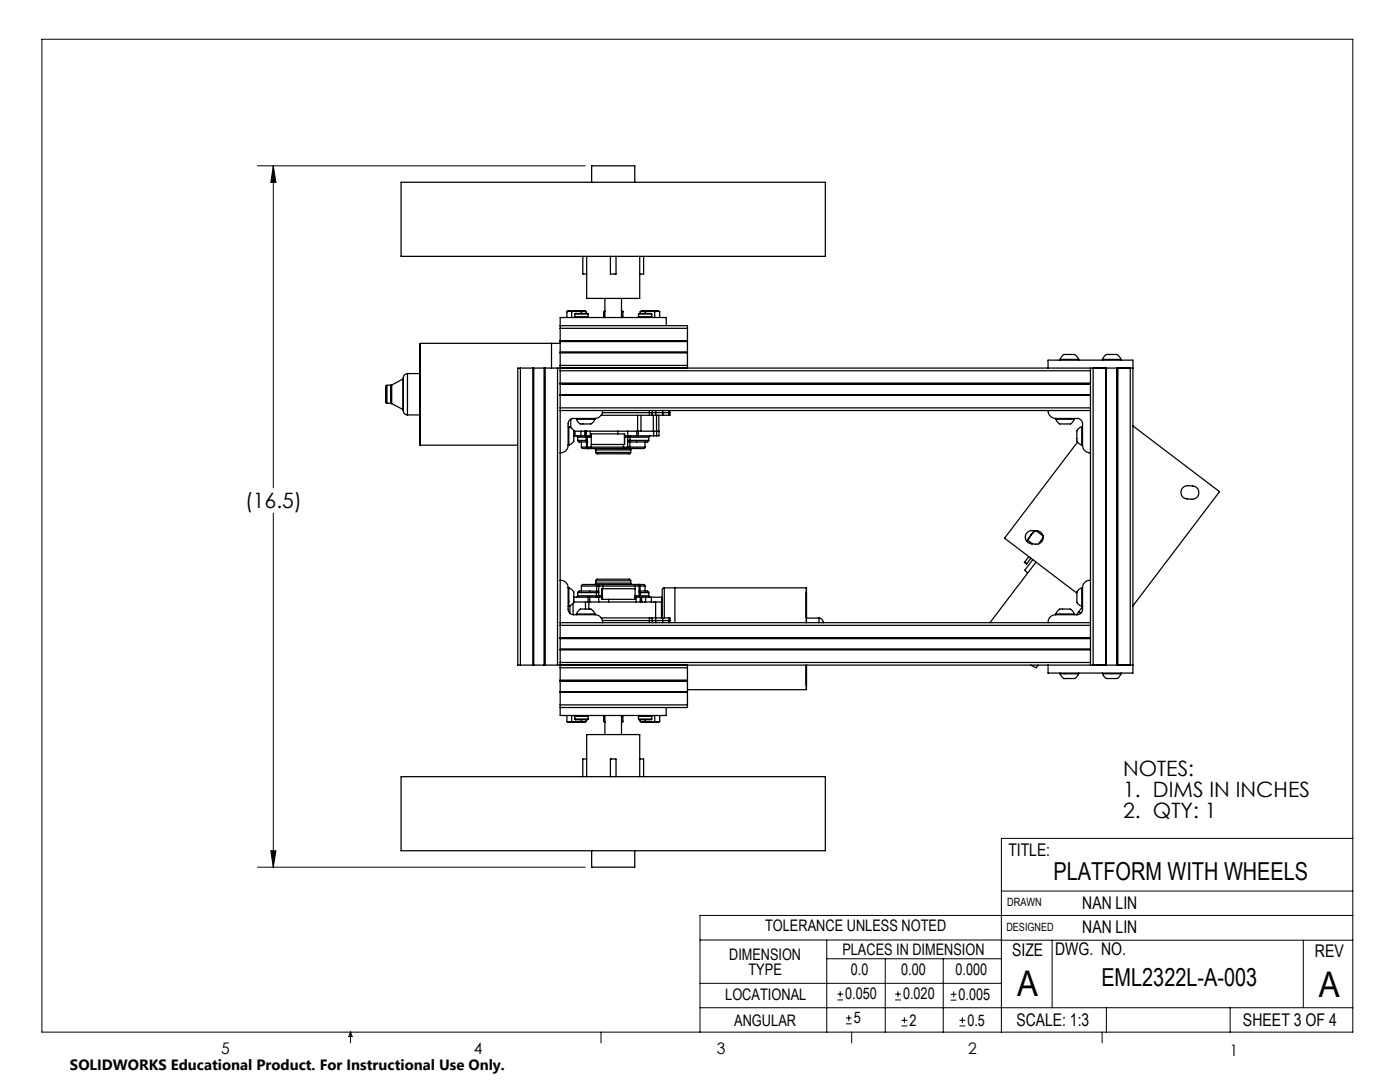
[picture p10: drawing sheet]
<svg xmlns="http://www.w3.org/2000/svg" width="279mm" height="216mm" viewBox="0 0 279 216" stroke-linecap="round" stroke-linejoin="round" font-family="sans-serif">
<g fill="none" stroke="#000" stroke-width=".2">
<path d="M8.4 7.8h261.6v198.2h-261.6zM51.4 33.1h65.4M54.5 33.1l.6 3.3h-1.1zM54.5 33.1v64.3M54.5 102.4v70.6M51.4 173h65.4M54 169.8h1.1l-.6 3.2zM199.8 177.8h70.2M270 167.3h-70.2v38.7M139.7 187.6h60.2M139.7 196.2h60.1M165 187.6v18.4"/>
<path d="M165 191.3h34.8M167.1 199.5h1.1M167.1 198.4h1.1M167.7 197.8v1.1M176.7 191.3v14.7M178.6 199.5h1.2M178.6 198.4h1.2M179.2 197.8v1.1M188.2 191.3v14.7M189.7 199.6h1.2M189.7 198.4h1.2M190.3 197.8v1.2"/>
<path d="M199.8 187.6h70.2M210 187.6v13.5M260.1 187.6v13.5M270 182.7h-130.3v23.3M70 206v2.1M70 206l.3 .8h-.7zM119.9 206v2.1M139.7 201.1h130.3M168.8 204.3h1.2M168.8 203.1h1.2M169.4 202.6v1.1M170 206v2.1"/>
<path d="M179.9 204.7h1.2M179.9 203.6h1.2M180.5 203v1.2M191.5 204.7h1.2M191.5 203.6h1.2M192.1 203v1.2M220 206v2.1M220.8 201.1v4.9M245.5 201.1v4.9"/>
</g>
<path d="M54.5 33.1l.6 3.3h-1.1zM54 169.8h1.1l-.6 3.2z" fill="#000"/>
<g fill="none" stroke="#000" stroke-width=".25">
<path d="M80 36.4h84.7v14.8h-84.7zM118.1 36.4v-3.3h8.6v3.3M116.3 51.2v3.5h.8M117.1 51.2v8.3h10.6v-8.3M120.7 59.5v3.9M121.8 51.2v3.5h1.1v-3.5M124 59.5v3.9M128.4 51.2v3.5h-.7M77 78.7v1.6l.2 .2M77 78.7v-1.6v3.1M77 78.7v.6M77.2 76.9l-.2 .1v1.7"/>
<path d="M77.2 76.9v3.6M77.2 76.9h.8M78 76.9v3.6h-.8M78.2 76.8l-.2 .1M78.2 76.8v3.7l2.3 1.2M80.5 75.6v-.2v6.6v-.3M80.5 75.6v6.1M80.5 75.6l-2.3 1.2M81.4 74.6a.78 .78 0 0 0-.9 .7M83.8 74.5v-5.2v18.8v-5.3M83.8 74.5v-6v20.3v-6M83.8 74.5h-2.5v8.3"/>
<path d="M83.8 68.5h28M103.9 73.4h-.6v59.3h.6M103.9 73.4h2.5M103.9 73.4v59.3M106.4 73.4h.1M106.4 73.4v59.3M106.5 73.4h2.2M106.5 73.4v59.3M108.6 73.4v59.3M108.7 73.4h.1M108.7 73.4v59.3M108.8 73.4h2.5"/>
<path d="M108.8 73.4v59.3M110.1 68.5v4.9M111.3 73.4h.5M111.3 73.4v59.3M111.8 70.3v.1M111.8 68v.1M111.8 65v.5M111.8 65h25.4v.5M111.8 72.9v.5M111.8 78.8v.1M111.8 76.4v.2M111.8 73.4v.6"/>
<path d="M111.8 65v-1.6h21.2v1.6M111.8 65.5v2.5M111.8 68.1v2.2M111.8 70.4v2.5M111.8 74v2.4M111.8 76.6v2.2M111.8 78.9v2.5M111.8 73.4h114.3M111.8 65.5h25.4M111.8 68h25.4M111.8 70.3h25.4M111.8 70.4h25.4"/>
<path d="M111.8 72.9h25.4M111.8 68.1h25.4M111.8 68.2h25.4M111.8 78.9h105.8M111.8 78.8h105.8M111.8 76.6h105.8M111.8 76.4h105.8M111.8 74h105.8M111.8 78.7h105.8M113.1 62.2v1.2M113.6 62l.5 .2M113.6 62h1.4"/>
<path d="M113.6 62l-.5 .2M114.1 62.2v1.2M114.7 62.7l.1-.2h2.4l.2 .2M114.7 62.7h2.7M114.7 63.2h2.7M114.7 62.7v.5M114.7 63.2l.1 .2M115 62l1 .2M115 62h1.5M115 62l-.9 .2M116 62.2v.3M116.5 62l-.5 .2"/>
<path d="M116.5 62l.5 .2M117 62.2v.3M117.4 62.7v.5M117.4 63.2l-.2 .2M120.5 62.2v1.2M120.7 62.1l-.2 .1M120.7 62l-.2 .2M124 62l.3 .2M124 62.1l.3 .1M124.3 62.2v1.2M127.4 62.7l.1-.2h2.4l.2 .2M127.4 62.7h2.7"/>
<path d="M127.4 63.2h2.7M127.4 63.2l.1 .2M127.4 62.7v.5M127.8 62.2v.3M128.3 62l.5 .2M128.3 62h1.4M128.3 62l-.5 .2M128.8 62.2v.3M129.7 62l1 .2M129.7 62h1.5M129.7 62l-.9 .2M130.1 63.2l-.2 .2"/>
<path d="M130.1 62.7v.5M130.7 62.2v1.2M131.2 62l.5 .2M131.2 62l-.5 .2M131.7 62.2v1.2M137.2 70.3v.1M137.2 68v.1M137.2 72.9v.5M137.2 65.5v2.5M137.2 68.1v2.2M137.2 70.4v2.5M209.2 73.4v-1.5h16.9v62.4h-16.9v-1.6"/>
<path d="M211.6 71.7l.1-.3a1.19 1.19 0 0 1 1.5-.7h.4a1.36 1.36 0 0 1 1.7 1M211.6 71.7h3.7M211.6 71.7v.2M215.3 71.7v.2M217.6 78.8v.1M217.6 76.4v.2M217.6 73.4v.6M217.6 74v2.4M217.6 76.6v2.2M217.6 78.9v2.5M218.2 73.4v59.3M220 71.7l.2-.3a1.19 1.19 0 0 1 1.5-.7h.3a1.36 1.36 0 0 1 1.7 1"/>
<path d="M220 71.7h3.7M220 71.7v.2M220.7 73.4v59.3M220.8 73.4v59.3M222.9 73.4v59.3M223 73.4v59.3M223.1 73.4v59.3M223.7 71.7v.2M225.6 73.4v59.3M78 80.5h.1M80.5 82a.76 .76 0 0 0 .8 .8M81.3 82.8h2.5"/>
<path d="M83.8 88.8h19.5M111.8 81.4v.5M111.8 81.9v42.3M111.8 81.9h105.8M111.8 81.4h105.8M113.4 88.8a1.57 1.57 0 0 1-1.6 1.6M113.4 88.8h.1M113.4 85.1h.1M113.5 85.1l.3 .2a1.24 1.24 0 0 1 .7 1.5v.4a1.36 1.36 0 0 1-1 1.6M113.5 85.1v3.7M113.9 83.6v1.7M114.5 86h2.2"/>
<path d="M114.5 87h.3M114.8 87h1.1M114.8 86v1M115 87l.3 .2M115 83.6l.2 .3a1.14 1.14 0 0 0 1.5 .7h.4a1.37 1.37 0 0 0 1.6-1M115 83.6h3.7M115 83.5v.1M115.3 87.9l.2 .3h1.7M115.3 87.2h1.7M115.3 87.9h1.7M115.3 87.2v.7M115.9 87h.8"/>
<path d="M115.9 86v1M116 89.2l.3 .3h1M116 89.2h1.1M116 88.2v1M116.7 86h.2M116.7 87h.2M116.7 86v1M116.7 87l.3 .2M116.9 87h.1M116.9 87l.3 .2M116.9 87h.9M116.9 86h.9"/>
<path d="M116.9 86h.1M116.9 86v1M117 87.9h.2v.3M117 87.9l.2 .3M117 87.2h.2M117 87.2v.7M117.1 89.2l.2 .3M117.1 89.2h.1M117.1 88.2v1M117.2 89.2h.8M117.2 87.2h.1M117.2 89.2l.3 .3"/>
<path d="M117.2 89.2h.1M117.2 88.2h.1M117.2 87.2v2M117.2 87.2h.8M117.3 89.5h.2M117.5 89.5h.5M117.5 89.5h.1M117.8 86h7.5M117.8 87h.2M117.8 86v1M118 87v.2M118 89.2v.3"/>
<path d="M118 87v-.4h6.6v2.1h-.2M118 87.2v2M118 89.2h6.4M118 89.5h6.4M118 88.7h6.4M118.6 89.5l.3 .3M118.7 83.5h-4.3a1.02 1.02 0 0 0-1 1.1v4.2M118.7 83.5v.1M118.9 90.3l.2 .3h6.5l.3-.3M118.9 89.8h7M118.9 90.3h7M118.9 89.8v.5"/>
<path d="M120 82.9h9.6M120.2 82.3h9.4M120.3 81.9a1.54 1.54 0 0 1-1.6 1.6M123.3 86v.6M124.4 89.2v.3M124.4 89.2h.9M124.4 89.5h.6M124.4 88.7v.5M124.6 87a.32 .32 0 0 0 .2 .3 .32 .32 0 0 0 .4-.1h.1M124.6 87h.1M124.6 87h.7M125 89.5h.6"/>
<path d="M125.3 86h1.8M125.3 87h1.8M125.3 89.2l-.3 .3M125.3 87.9h.4M125.3 87.2h.4M125.3 88l.4 .2M125.3 89.2h.4M125.3 86v1M125.3 87.2v2M125.6 87l-.3 .2M125.7 88.2h.1M125.7 89.2l-.1 .3"/>
<path d="M125.7 89.2h3M125.7 88.2v1M125.7 87.9v.3M125.7 87.2h3.8M125.7 87.9h3.8M125.7 87.2v.7M125.9 87l-.2 .2M125.9 89.8v.5M126.2 89.5l-.3 .3M127.1 86h.3M127.1 87h.3M127.1 86v1"/>
<path d="M127.2 82.9v3.1M127.4 86h3.1M127.4 87h3.1M127.4 86v1M127.9 82.9v3.1M128.7 89.2l-.2 .3h-2.9M128.7 88.2v1M129.5 87.9l-.3 .3h-3.5M129.5 87.2v.7M129.6 81.9v.4M129.6 82.3h.5M129.6 82.9h.5"/>
<path d="M129.6 82.3v.6M129.8 87l-.3 .2M130.1 82.3h2.2M130.1 82.3v.6M130.1 82.9h.7M130.2 81.9v.4M130.4 82.9v3.1M130.5 86v1M130.5 86h.6M130.5 87h.6M130.8 82.9h1.5M130.9 81.9l-.1 1"/>
<path d="M131 82.9v3.1M131.1 86h.4v1h-.4M131.1 86v1M131.5 82.9v3.1M132.3 81.9v.4M132.3 82.3h1.4v.6h-.2M132.3 82.3v.6M132.3 82.9h1.2M133.5 81.9v1M133.7 81.9v.4M209.2 81.9a1.54 1.54 0 0 0 1.5 1.6M210.7 83.5h4.3a1.02 1.02 0 0 1 1 1.1v4.2"/>
<path d="M210.7 83.6l.2 .3a1.14 1.14 0 0 0 1.5 .7h.3a1.37 1.37 0 0 0 1.7-1M210.7 83.6h3.7M210.7 83.5v.1M214.4 83.5v.1M215.1 88.2l-14.6 19.2 14.4 11M215.9 85.1l-.3 .2a1.24 1.24 0 0 0-.7 1.5v.4a1.36 1.36 0 0 0 1 1.6M215.9 85.1v3.7M215.9 88.8h.1M215.9 85.1h.1M216 88.8a1.57 1.57 0 0 0 1.6 1.6M217.6 81.4v.5M217.6 81.9v42.3"/>
<path d="M226.1 85l17.3 13.1-17.3 22.8M236 97.4a2.29 2.29 0 0 1 3.1 .2 1.34 1.34 0 0 1-1.2 2 1.73 1.73 0 0 1-2.2-1l.1-.8zM111.8 115.8a1.5 1.5 0 0 1 1.6 1.5M113.4 117.3v4.3a1.09 1.09 0 0 0 1 1.1h4.3M113.4 117.3h.1M113.5 117.3l.3 .1a1.24 1.24 0 0 1 .7 1.6v.3a1.36 1.36 0 0 1-1 1.7M113.5 117.3v3.7M114.5 119.2h2.9M115.3 118.9l-.3 .3M115.3 118.9h3.7M115.3 118.3h3.7M115.3 118.3v.6"/>
<path d="M116 116.9h3.1M116 116.9v1M117.4 119.2h.3M117.4 119.2v.9M117.7 119.2h1.8M117.7 119.2v.9M118.9 116.3l-.3 .3M118.9 115.9l.2-.3h6.5l.3 .3M118.9 116.3h7M118.9 115.9h7M118.9 115.9v.4M119 118.3h.5"/>
<path d="M119 118.9h.5M119 118.9l-.1 .3M119 118.3v.6M119.1 118l-3.5-.1-.3 .4M119.1 116.9h.4M119.1 116.9v1.1M119.1 118h.1M119.1 118l-.1 .3M119.1 118l.4 .1M119.2 116.6h-2.9l-.3 .3M119.2 116.6l-.1 .3M119.2 116.6h.6"/>
<path d="M119.5 118.9h.1a.35 .35 0 0 1 .4 0 .35 .35 0 0 1 .2 .3M119.5 118.9l-.3 .3M119.5 116.9h.8M119.5 116.9v2M119.5 119.2v.9M119.5 119.2h.7M119.8 116.6l-.3 .3M119.8 116.6h.5M120.2 119.2h.1M120.3 116.6v.3M120.3 117.5h-.1v2.1h6.6v-.4M120.3 116.9h6.5"/>
<path d="M120.3 116.6h6.5M120.3 117.5h6.5M120.3 116.9v.6M121.5 119.6v.5M125.9 116.3l.3 .3M125.9 115.9v.4M126.8 118.9h.7M126.8 118.9v.3M126.8 116.9h.8M126.8 116.6v.3M126.8 116.6h.5M126.8 119.2h.2"/>
<path d="M126.8 116.9v2M127 119.2h.8M127 119.2v.9M127.3 116.6l.3 .3M127.3 116.6h.1M127.3 116.6h.2M127.5 116.6h1l.2 .3M127.5 116.6l.2 .3M127.5 118.9l.3 .3M127.5 118.9h.1M127.6 118.9l.2 .3M127.6 117.9h1.6l.3 .4"/>
<path d="M127.6 118.9h.1M127.6 118v.3h.2M127.6 116.9h.1M127.6 118.9l.3 .3M127.6 118l.2 .3M127.6 118.9h.2M127.6 118h.1M127.6 116.9v2M127.7 116.9h1M127.7 116.9v1M127.8 119.2h.1M127.8 118.9l.2 .3"/>
<path d="M127.8 118.9h1.7M127.8 118.3h1.7M127.8 118.3v.6M127.8 119.2v.9M127.9 119.2h.2M128.1 119.2h.7M128.1 119.2v.9M128.7 116.9v1M128.8 119.2h1.2M128.8 119.2v.9M129.5 118.9l.3 .3M129.5 118.3v.6"/>
<path d="M130 119.2h2v.9h-3.9M130 119.2v.9M132.2 117.7v5.6M132.6 117.3l-.4 .3M132.6 117.3v6M132.6 117.3h28.3M134.7 117.3v6.9M160.9 117.3v6.9zM204.5 112.1l.4 .4M204.9 106.4a2.31 2.31 0 0 1 3.1 .1 1.34 1.34 0 0 1-1.2 2.1 1.87 1.87 0 0 1-2.2-1.1l.1-.8zM205.2 107.8l-.3 .2M205.2 107.8l.9 .7"/>
<path d="M205.3 111.1l-.8 1M205.7 111.4l-.8 1.1M205.8 106.8l-.6 1M205.8 106.8l-.9 1.1M206.1 111.7l-1.6 2.1 .6 .6M206.4 105.9l-.6 .9M206.6 105.9l-.8 .9M206.8 112.1l-9.2 12.1M206.8 105.9l1.4 1.1M208.2 107.2l-.9 1.3M215.9 117.3l-.3 .1a1.24 1.24 0 0 0-.7 1.6v.3a1.36 1.36 0 0 0 1 1.7M215.9 117.3v3.7"/>
<path d="M215.9 117.3h.1M216 117.3v4.3a1.09 1.09 0 0 1-1 1.1h-4.3M217.6 115.8a1.5 1.5 0 0 0-1.6 1.5M103.9 132.7h2.5M106.4 132.7h.1M106.5 132.7h2.2M108.7 132.7h.1M108.8 132.7h2.5M111.3 132.7h.5M111.8 132.7v.5M111.8 135.7v.2M111.8 138v.1"/>
<path d="M111.8 127.2v.2M111.8 124.2v.6M111.8 129.6v.1M111.8 132.2v.5M111.8 124.8v2.4M111.8 127.4v2.2M111.8 129.7v2.5M111.8 133.2v2.5M111.8 135.9v2.1M111.8 138.1v2.6M111.8 132.7h114.3M111.8 124.2h105.8"/>
<path d="M111.8 133.2h25.4M111.8 135.7h25.4M111.8 135.9h25.4M111.8 138h25.4M111.8 138.1h25.4M111.8 132.2h105.8M111.8 129.7h105.8M111.8 127.4h105.8M111.8 127.2h105.8M111.8 124.8h105.8M111.8 129.6h105.8M111.8 129.5h105.8"/>
<path d="M113.4 121h.1M113.7 120.9v1.5M114.4 120.4v2.3M114.5 120.1h2.9M115 122.5l.2-.3a1.19 1.19 0 0 1 1.5-.7h.4a1.36 1.36 0 0 1 1.6 1M115 122.5h3.7M115 122.5v.2M116.8 120.1v1.4M117.4 120.1h.3M117.5 120.1v1.4M117.7 120.1h1.8M118.7 122.7a1.51 1.51 0 0 1 1.6 1.5"/>
<path d="M118.7 122.5v.2M119.5 120.1h7.5M120 123.3h9.6M120.2 123.8h9.4M127 120.1h.8M127.8 120.1h.1M127.8 120.1h.3M129.6 123.8v.4M129.6 123.3h.5M129.6 123.8h.5M129.6 123.3v.5M130.1 123.3h2.2"/>
<path d="M130.1 123.8h2.2M130.1 123.3v.5M130.2 123.8v.4M130.8 120.1l.1 4.1M132 120.1v3.2M132.2 122.1l-.2 .5M132.3 123.8v.4M132.3 123.3v.5M132.3 123.3h1.2M133.5 123.3h.2v.5h-1.4M133.5 123.3v.9M133.7 123.8v.4"/>
<path d="M137.2 132.7v.5M137.2 135.7v.2M137.2 138v.1M137.2 137.6h23.7M137.2 133.2v2.5M137.2 135.9v2.1M137.2 138.1v2.6M160.9 132.7v4.1zM160.9 132.7v4.9zM160.9 123.3h2.5M163.4 123.3l.5 .2 .4 .6M163.4 123.3v.9"/>
<path d="M164.3 124.2h.1M205.7 132.7l1.1 .5 .4-.5M210.7 122.7a1.51 1.51 0 0 0-1.5 1.5M210.7 122.5l.2-.3a1.19 1.19 0 0 1 1.5-.7h.3a1.36 1.36 0 0 1 1.7 1M210.7 122.5h3.7M210.7 122.5v.2M211.6 134.4l.1 .3a1.14 1.14 0 0 0 1.5 .7h.4a1.37 1.37 0 0 0 1.7-1M211.6 134.4h3.7M211.6 134.3v.1M214.4 122.5v.2M215.3 122.1l.4 .2M215.3 134.3v.1"/>
<path d="M215.9 121h.1M216 121.1l-1.2 1.6M217.6 127.2v.2M217.6 124.2v.6M217.6 129.6v.1M217.6 132.2v.5M217.6 124.8v2.4M217.6 127.4v2.2M217.6 129.7v2.5M220 134.4l.2 .3a1.14 1.14 0 0 0 1.5 .7h.3a1.37 1.37 0 0 0 1.7-1M220 134.4h3.7M220 134.3v.1"/>
<path d="M223.7 134.3v.1M80 155h84.7v14.8h-84.7zM111.8 140.7v.5M111.8 141.2v1.6h21.2v-1.6M111.8 140.7h25.4M113.1 144l.5 .1M113.1 142.8v1.2M113.6 144.1h1.4M114.1 144l.9 .1M114.1 142.8v1.2M114.1 144l-.5 .1M114.7 142.9h2.7"/>
<path d="M114.7 143.5h2.7M114.7 143.5l.1 .1h2.4l.2-.1M114.7 142.9v.6M114.8 142.8l-.1 .1M115 144.1h1.5M116 144l.5 .1M116 143.6v.4M116 144l-1 .1M117 144l-.5 .1M117 143.6v.4M117.1 151.4h-.8v3.6M117.1 155v-8.4h10.6v8.4"/>
<path d="M117.2 142.8l.2 .1M117.4 142.9v.6M120.5 144l.2 .1M120.5 144h.2M120.5 142.8v1.2M120.7 142.8v3.8M121.8 155v-3.6h1.1v3.6M124 142.8v3.8M124.3 144h-.3M124.3 144l-.3 .1M124.3 142.8v1.2M127.4 143.5l.1 .1h2.4l.2-.1"/>
<path d="M127.4 143.5h2.7M127.4 142.9h2.7M127.4 142.9v.6M127.5 142.8l-.1 .1M127.7 151.4h.7v3.6M127.8 144l.5 .1M127.8 143.6v.4M128.3 144.1h1.4M128.8 144l.9 .1M128.8 144l-.5 .1M128.8 143.6v.4M129.7 144.1h1.5"/>
<path d="M129.9 142.8l.2 .1M130.1 142.9v.6M130.7 144l.5 .1M130.7 142.8v1.2M130.7 144l-1 .1M131.7 144l-.5 .1M131.7 142.8v1.2M137.2 140.7v.5h-25.4M118.1 169.8v3.2h8.6v-3.2"/>
</g>
<g font-size="7.1">
<text x="203" y="198.7">A</text>
<text x="263.2" y="198.9">A</text>
</g>
<g font-size="4.9">
<text x="210.3" y="175.7">PLATFORM WITH WHEELS</text>
<text x="219.8" y="196.7">EML2322L-A-003</text>
</g>
<g font-size="4.2">
<text x="48.9" y="101.5">(16.5)</text>
<text x="224.2" y="154.8">NOTES:</text>
<text x="224.2" y="158.9">1. DIMS IN INCHES</text>
<text x="224.2" y="163.1">2. QTY: 1</text>
</g>
<g font-size="3.5">
<text x="201.2" y="170.7">TITLE:</text>
<text x="216" y="181.4">NAN LIN</text>
<text x="202" y="190.7">SIZE</text>
<text x="210.6" y="190.6">DWG. NO.</text>
<text x="216" y="186.2">NAN LIN</text>
<text x="262.4" y="190.9">REV</text>
<text x="202.9" y="204.6">SCALE: 1:3</text>
<text x="248.1" y="204.6">SHEET 3 OF 4</text>
</g>
<g font-size="3.2">
<text x="152.7" y="185.7">TOLERANCE UNLESS NOTED</text>
<text x="145.5" y="191.5">DIMENSION</text>
<text x="168.1" y="190.5">PLACES IN DIMENSION</text>
<text x="149.4" y="194.6">TYPE</text>
<text x="169.8" y="194.6">0.0</text>
<text x="179.8" y="194.6">0.00</text>
<text x="190.7" y="194.6">0.000</text>
<text x="144.7" y="199.6">LOCATIONAL</text>
<text x="168.7" y="199.4">0.050</text>
<text x="180.2" y="199.4">0.020</text>
<text x="191.3" y="199.5">0.005</text>
<text x="146.5" y="204.6">ANGULAR</text>
<text x="170.4" y="204.2">5</text>
<text x="181.5" y="204.6">2</text>
<text x="193.1" y="204.6">0.5</text>
<text x="44.2" y="210.4">5</text>
<text x="94.6" y="210.3">4</text>
<text x="143.1" y="210.4">3</text>
<text x="193.2" y="210.3">2</text>
<text x="245.4" y="210.6">1</text>
</g>
<text font-size="3" x="14" y="213.5">SOLIDWORKS Educational Product. For Instructional Use Only.</text>
<g font-size="2.3">
<text x="200.8" y="185.7">DESIGNED</text>
<text x="201" y="180.9">DRAWN</text>
</g>
</svg>
